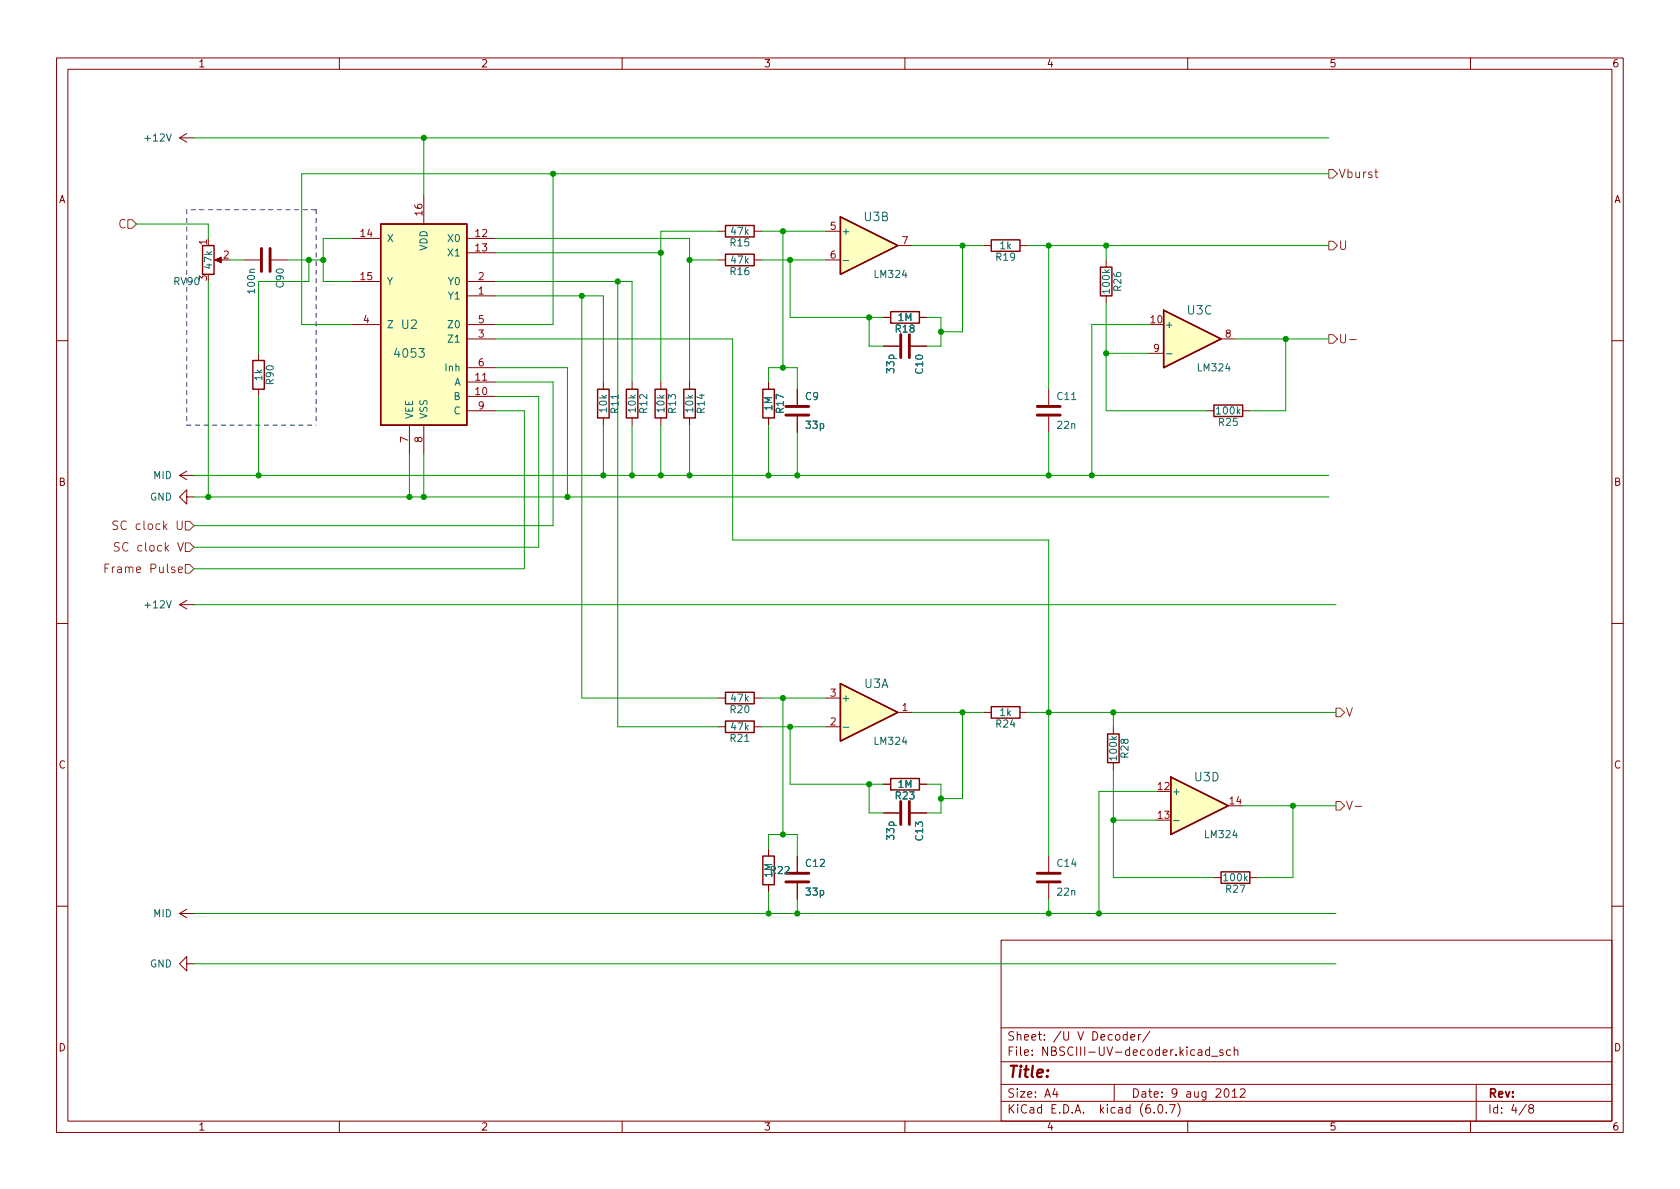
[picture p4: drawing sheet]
<svg xmlns="http://www.w3.org/2000/svg" width="297mm" height="210mm" viewBox="0 0 297 210" stroke-linecap="round" stroke-linejoin="round" font-family="sans-serif">
<g fill="none" stroke="#840000" stroke-width=".18">
<path d="M10 10.2h277v190.1h-277zM12 12.2h273v186.1h-273zM60 10.2v2M110 10.2v2M160 10.2v2M210 10.2v2M260 10.2v2M31.7 24.4l1.3 .7M31.7 24.4h2.6M33 23.6l-1.3 .8M74.9 34.5v5.1M38.4 46h1"/>
<path d="M43.2 46h2.8M48 46h2.8M62.2 42.2h5.1M62.2 49.8h5.1M62.2 57.4h5.1M82.5 59.9h5.1M82.5 52.3h5.1M82.5 42.2h5.1M82.5 44.7h5.1M82.5 49.8h5.1M82.5 57.4h5.1M127 40.9h1.3"/>
<path d="M127 46h1.3M133.3 40.9h1.3M133.3 46h1.3M146 40.9h2.6M146 46h2.6M156.2 56.1h1.3M158.7 43.4h2.6M162.6 56.1h1.2M174 43.4h1.3M180.3 43.4h1.3M195.6 46v1.2M195.6 52.3v1.3"/>
<path d="M215.9 59.9h2.5M10 60.2h2M45.7 62.5v1.2M45.7 68.8v1.3M72.4 75.2v5.1M74.9 75.2v5.1M82.5 72.6h5.1M82.5 70.1h5.1M82.5 67.6h5.1M82.5 65h5.1M106.7 67.6v1.2M106.7 73.9v1.3"/>
<path d="M111.8 67.6v1.2M111.8 73.9v1.3M116.8 67.6v1.2M116.8 73.9v1.3M121.9 67.6v1.2M121.9 73.9v1.3M135.9 67.6v1.2M135.9 73.9v1.3M141 68.8v2.8M141 73.7v2.7M156.2 61.2h2.8M161 61.2h2.8"/>
<path d="M185.4 68.8v2.8M185.4 73.7v2.7M203.2 62.5h2.5M213.4 72.6h1.2M219.7 72.6h1.3M285 60.2h2M31.7 84.1l1.3 .7M31.7 84.1h2.6M33 87.9v-1.3l-1.3 1.3 1.3 1.2v-1.2h1.3M33 83.3l-1.3 .8M10 110.2h2M31.7 106.9l1.3 .8"/>
<path d="M31.7 106.9h2.6M33 106.2l-1.3 .7M285 110.2h2M127 128.5h1.3M127 123.4h1.3M133.3 128.5h1.3M133.3 123.4h1.3M146 128.5h2.6M146 123.4h2.6M156.2 138.7h1.3M158.7 126h2.6M162.6 138.7h1.2"/>
<path d="M174 126h1.3M180.3 126h1.3M196.8 128.5v1.3M196.8 134.9v1.2M135.9 150.1v1.3M135.9 156.5v1.2M141 151.4v2.8M141 156.2v2.8M156.2 143.8h2.8M161 143.8h2.8M185.4 151.4v2.8M185.4 156.2v2.8"/>
<path d="M214.6 155.2h1.3M221 155.2h1.2M10 160.2h2M31.7 161.5l1.3 .8M31.7 161.5h2.6M33 170.4v-1.2l-1.3 1.2 1.3 1.3v-1.3h1.3M33 160.8l-1.3 .7M177 166.3h108v32h-108zM285 160.2h2M60 198.3v2M110 198.3v2M160 198.3v2"/>
<path d="M177 194.8h108M177 191.8h108M177 187.8h108M177 181.8h108M186.5 192.5l-.4 1h1M186.9 193v1M197 191.8v3M199.3 183l-.4-.1-.3 .3v.4l.1 .3h.6M199.3 182.4v1.5M199.9 183.4l.7-.1v-.3l-.5-.1-.2 .2 .1 .8h.6M201.3 182.9v1M201.7 182.9l-.3 .1-.1 .2"/>
<path d="M203.3 182.4l-1.3 1.9M204.1 196.7v.1M204.9 195.4l.2-.1a.81 .81 0 0 1 .6 .7 .81 .81 0 0 1-.3 .8h-.2a.81 .81 0 0 1-.6-.6 .81 .81 0 0 1 .3-.8zM206.2 196.7v.1M206.8 195.3h1l-.7 1.5M208.2 195.1a1.72 1.72 0 0 1 0 2.3M210 198.3v2M211.9 185.7h.5l.1 .9M212.5 186l-.5 .1a.29 .29 0 0 0-.2 .2 .29 .29 0 0 0 .2 .3h.5M213.9 185.7l-.5-.1-.3 .3v.4l.2 .3h.6M213.9 185.1v1.5M214.2 186.8h1.2"/>
<path d="M216.2 185.7l-.3-.1-.3 .2 .1 .3 .5 .1v.4h-.6M216.6 192.6l.2-.1a.81 .81 0 0 1 .6 .7 .81 .81 0 0 1-.3 .8h-.2a.81 .81 0 0 1-.5-.6 .81 .81 0 0 1 .2-.8zM217.6 185.7l-.5-.1-.2 .3v.4l.1 .3h.6M217.9 193l.4-.5v1.5M217.9 194h.8M218.2 185.8l.2-.2 .4 .1 .1 .9M218.2 185.1v1.5M219.3 192.7l.6-.2 .2 .2v.3l-.9 1h.9M260 198.3v2M261 191.8v6.5M269.9 195.3l-1.3 1.9M270.6 196l-.3-.3 .1-.2 .2-.2 .4 .1 .2 .2-.1 .2-.7 .2-.1 .3v.2l.3 .3h.4l.2-.3-.1-.4-.2-.1"/>
</g>
<g fill="none" stroke="#840000" stroke-width=".25">
<path d="M67.3 39.6h15.2v35.6h-15.2zM128.3 39.9h5v2h-5zM148.6 38.3l10.1 5.1-10.1 5.1zM35.8 43.4h2v5.1h-2zM128.3 45h5v2h-5zM157.5 55.1h5.1v2h-5.1zM175.3 42.4h5v2h-5zM194.6 47.2h2v5.1h-2zM205.7 54.9l10.2 5-10.2 5.1zM44.7 63.7h2v5.1h-2zM105.7 68.8h2v5.1h-2zM110.7 68.8h2.1v5.1h-2.1z"/>
<path d="M115.8 68.8h2.1v5.1h-2.1zM120.9 68.8h2v5.1h-2zM134.9 68.8h2v5.1h-2zM214.6 71.6h5.1v2.1h-5.1zM128.3 127.5h5v2h-5zM128.3 122.4h5v2.1h-5zM148.6 120.9l10.1 5.1-10.1 5.1zM157.5 137.7h5.1v2h-5.1zM175.3 125h5v2h-5zM195.8 129.8h2.1v5.1h-2.1zM207 137.4l10.2 5.1-10.2 5.1zM134.9 151.4h2v5.1h-2z"/>
<path d="M215.9 154.2h5.1v2h-5.1z"/>
</g>
<g fill="none" stroke="#840000" stroke-width=".51">
<path d="M46.2 43.9v4.1M47.8 43.9v4.1M159.3 59.2v4M160.8 59.2v4M138.9 73.4h4.1M138.9 71.9h4.1M183.4 73.4h4.1M183.4 71.9h4.1M138.9 156h4.1M138.9 154.4h4.1M159.3 141.7v4.1M160.8 141.7v4.1"/>
<path d="M183.4 156h4.1M183.4 154.4h4.1"/>
</g>
<g fill="#ffffc2" stroke="#ffffc2" stroke-width=".18">
<path d="M148.6 38.3l10.1 5.1-10.1 5.1z"/>
<path d="M205.7 54.9l10.2 5-10.2 5.1z"/>
<path d="M207 137.4l10.2 5.1-10.2 5.1z"/>
<path d="M67.3 39.6h15.2v35.6h-15.2z"/>
<path d="M148.6 120.9l10.1 5.1-10.1 5.1z"/>
</g>
<path d="M149.1 46.1h1M206.2 62.6h1M149.1 128.6h1M207.5 145.1h1" fill="none" stroke="#006464" stroke-width=".18"/>
<path d="M38 46l1.1-.5v1z" fill="#840000" stroke="#840000" stroke-width=".18"/>
<g fill="none" stroke="#725600" stroke-width=".18">
<path d="M22.6 38.9h.8l.7 .7-.7 .8h-.8zM234.9 30h.8l.8 .7-.8 .8h-.8zM243.1 30.4h.5M243.3 29.9v1.3l.3 .2M234.9 59.2h.8l.8 .7-.8 .8h-.8zM234.9 42.7h.8l.8 .7-.8 .8h-.8zM237 59.1v1.2l.3 .3h.3l.3-.3v-1.2M238.6 60h1.2M19.3 99.7h-.7v1.6M20.8 92.2l-.6-.1-.2 .2v.4l.7 .3 .1 .4-.3 .2h-.6M21.1 96l-.6-.1-.3 .3 .2 .4 .6 .3v.4l-.2 .2-.6-.1M32.8 96h.7l.8 .8-.8 .7h-.7z"/>
<path d="M32.8 99.8h.7l.8 .8-.8 .7h-.7zM32.8 92.2h.7l.8 .8-.8 .7h-.7zM18.6 100.5h.5M236.2 125.2h.8l.7 .8-.7 .7h-.8zM236.2 141.7h.8l.7 .8-.7 .8h-.8zM238.1 141.7l.5 1.5 .5-1.5M239.6 142.6h1.2"/>
</g>
<path d="M33 37.1v38.1M55.9 37.1v38.1M55.9 37.1h-22.9M33 75.2h22.9" fill="none" stroke="#0000c2" stroke-width=".18" stroke-dasharray=".8 .8"/>
<g fill="none" stroke="#009600" stroke-width=".18">
<path d="M24.1 39.6h12.7v2.6M34.3 24.4h200.6M74.9 24.4v10.1M97.8 30.7v26.7h-10.2M234.9 30.7h-181.6v26.7h8.9M36.8 49.8v38.1M40.6 46h2.6M50.8 46h6.3M54.6 46v3.8h-8.9v12.7M62.2 42.2h-5.1v7.6h5.1M87.6 59.9h41.9v35.6h55.9v55.9M87.6 42.2h34.3v25.4"/>
<path d="M87.6 49.8h24.2v17.8M87.6 52.3h19.1v15.3M87.6 44.7h29.2M102.9 52.3v71.1h24.1M109.2 49.8v78.7h17.8M121.9 46h5.1M127 40.9h-10.2v26.7M134.6 46h11.4M134.6 40.9h11.4M138.4 40.9v24.1M139.7 46v10.1h16.5M153.7 56.1v5.1h2.5"/>
<path d="M161.3 43.4h12.7M163.8 56.1h2.6v5.1h-2.6M170.2 43.4v15.3h-3.8M181.6 43.4h53.3M185.4 43.4v25.4M195.6 43.4v2.6M195.6 53.6v19h17.8M203.2 57.4h-10.2v26.7M218.4 59.9h16.5M227.3 59.9v12.7h-6.3M45.7 70.1v14M87.6 65h12.7v22.9"/>
<path d="M87.6 67.6h10.2v25.4h-63.5M87.6 72.6h5.1v28h-58.4M87.6 70.1h7.6v26.7h-60.9M106.7 75.2v8.9M111.8 75.2v8.9M116.8 75.2v8.9M121.9 75.2v8.9M135.9 67.6v-2.6h5.1v3.8M135.9 75.2v8.9M141 76.4v7.7M185.4 76.4v7.7M195.6 62.5h7.6"/>
<path d="M34.3 84.1h200.6M34.3 87.9h200.6M72.4 80.3v7.6M74.9 80.3v7.6M34.3 106.9h201.9M134.6 123.4h11.4M134.6 128.5h11.4M138.4 123.4v24.2M139.7 128.5v10.2h16.5M153.7 138.7v5.1h2.5M161.3 126h12.7M163.8 138.7h2.6v5.1h-2.6"/>
<path d="M170.2 126v15.2h-3.8M181.6 126h54.6M196.8 136.1v19.1h17.8M196.8 126v2.5M204.5 139.9h-10.2v21.6M135.9 150.1v-2.5h5.1v3.8M135.9 157.7v3.8M141 159v2.5M185.4 159v2.5M196.8 145h7.7M219.7 142.5h16.5M228.6 142.5v12.7h-6.4"/>
<path d="M34.3 161.5h201.9M34.3 170.4h201.9"/>
</g>
<g fill="#009600" stroke="#009600" stroke-width=".18">
<circle cx="116.8" cy="44.7" r=".46"/>
<circle cx="109.2" cy="49.8" r=".46"/>
<circle cx="121.9" cy="46" r=".46"/>
<circle cx="102.9" cy="52.3" r=".46"/>
<circle cx="138.4" cy="123.4" r=".46"/>
<circle cx="139.7" cy="128.5" r=".46"/>
<circle cx="141" cy="161.5" r=".46"/>
<circle cx="135.9" cy="161.5" r=".46"/>
<circle cx="185.4" cy="161.5" r=".46"/>
<circle cx="166.4" cy="141.2" r=".46"/>
<circle cx="153.7" cy="138.7" r=".46"/>
<circle cx="138.4" cy="147.6" r=".46"/>
<circle cx="135.9" cy="84.1" r=".46"/>
<circle cx="141" cy="84.1" r=".46"/>
<circle cx="139.7" cy="46" r=".46"/>
<circle cx="138.4" cy="40.9" r=".46"/>
<circle cx="185.4" cy="43.4" r=".46"/>
<circle cx="153.7" cy="56.1" r=".46"/>
<circle cx="138.4" cy="65" r=".46"/>
<circle cx="170.2" cy="43.4" r=".46"/>
<circle cx="100.3" cy="87.9" r=".46"/>
<circle cx="74.9" cy="87.9" r=".46"/>
<circle cx="116.8" cy="84.1" r=".46"/>
<circle cx="121.9" cy="84.1" r=".46"/>
<circle cx="36.8" cy="87.9" r=".46"/>
<circle cx="45.7" cy="84.1" r=".46"/>
<circle cx="111.8" cy="84.1" r=".46"/>
<circle cx="106.7" cy="84.1" r=".46"/>
<circle cx="72.4" cy="87.9" r=".46"/>
<circle cx="185.4" cy="84.1" r=".46"/>
<circle cx="193" cy="84.1" r=".46"/>
<circle cx="166.4" cy="58.7" r=".46"/>
<circle cx="195.6" cy="62.5" r=".46"/>
<circle cx="227.3" cy="59.9" r=".46"/>
<circle cx="195.6" cy="43.4" r=".46"/>
<circle cx="170.2" cy="126" r=".46"/>
<circle cx="194.3" cy="161.5" r=".46"/>
<circle cx="196.8" cy="145" r=".46"/>
<circle cx="196.8" cy="126" r=".46"/>
<circle cx="228.6" cy="142.5" r=".46"/>
<circle cx="185.4" cy="126" r=".46"/>
<circle cx="54.6" cy="46" r=".46"/>
<circle cx="57.1" cy="46" r=".46"/>
<circle cx="74.9" cy="24.4" r=".46"/>
<circle cx="97.8" cy="30.7" r=".46"/>
</g>
<text font-size="2.8" fill="#840000" x="178" y="190.6">Title:</text>
<g font-size="2.1" fill="#725600">
<text x="236.6" y="31.5">Vburst</text>
<text x="21" y="40.4">C</text>
<text x="236.6" y="44.2">U</text>
<text x="21.6" y="93.7">SC clock U</text>
<text x="20" y="101.3">Frame Pulse</text>
<text x="21.7" y="97.5">SC clock V</text>
<text x="237.9" y="126.7">V</text>
</g>
<g font-size="2.1" fill="#006464">
<text x="152.8" y="39.1">U3B</text>
<text x="71" y="58.2">U2</text>
<text x="210" y="55.6">U3C</text>
<text x="70" y="63.2">4053</text>
<text x="152.8" y="121.7">U3A</text>
<text x="211.2" y="138.2">U3D</text>
</g>
<g font-size="2.1" fill="#840000">
<text x="178" y="184">Sheet: /U V Decoder/</text>
<text x="178" y="186.7">File: NBSCIII-UV-decoder.kicad_sch</text>
<text x="178" y="196.9">KiCad E.D.A. kicad (6.0.7)</text>
<text x="178" y="194.1">Size: A4</text>
<text x="200" y="194.1">Date: 9 aug 2012</text>
<text x="263" y="194.1">Rev:</text>
<text x="263" y="196.9">Id: 4/8</text>
</g>
<g font-size="1.8" fill="#840000">
<text x="35" y="11.9">1</text>
<text x="85" y="11.9">2</text>
<text x="135" y="11.9">3</text>
<text x="185" y="11.9">4</text>
<text x="235" y="11.9">5</text>
<text x="285" y="11.9">6</text>
<text x="10.3" y="35.9">A</text>
<text x="285.3" y="35.9">A</text>
<text x="10.3" y="85.9">B</text>
<text x="285.3" y="85.9">B</text>
<text x="10.3" y="135.9">C</text>
<text x="285.3" y="135.9">C</text>
<text x="10.3" y="185.9">D</text>
<text x="285.3" y="185.9">D</text>
<text x="35" y="199.9">1</text>
<text x="85" y="199.9">2</text>
<text x="135" y="199.9">3</text>
<text x="185" y="199.9">4</text>
<text x="235" y="199.9">5</text>
<text x="285" y="199.9">6</text>
</g>
<g font-size="1.8" fill="#006464">
<text x="25.8" y="25">+12V</text>
<text x="129.3" y="41.5">47k</text>
<text x="148.7" y="41.5">+</text>
<text x="37.5" y="47.4" transform="rotate(-90 37.5 47.4)">47k</text>
<text x="68.3" y="42.8">X</text>
<text x="75.6" y="44.4" transform="rotate(-90 75.6 44.4)">VDD</text>
<text x="79.4" y="42.8">X0</text>
<text x="79.4" y="45.3">X1</text>
<text x="129.2" y="43.6">R15</text>
<text x="129.3" y="46.6">47k</text>
<text x="176.2" y="46.1">R19</text>
<text x="176.8" y="44.1">1k</text>
<text x="30.8" y="50.4">RV90</text>
<text x="45.1" y="51.7" transform="rotate(-90 45.1 51.7)">100n</text>
<text x="50.2" y="50.8" transform="rotate(-90 50.2 50.8)">C90</text>
<text x="68.3" y="50.4">Y</text>
<text x="79.4" y="53">Y1</text>
<text x="79.4" y="50.4">Y0</text>
<text x="129.2" y="48.6">R16</text>
<text x="154.7" y="49.1">LM324</text>
<text x="196.2" y="51.7" transform="rotate(-90 196.2 51.7)">100k</text>
<text x="198.2" y="51.4" transform="rotate(-90 198.2 51.4)">R26</text>
<text x="68.3" y="58">Z</text>
<text x="79.5" y="58">Z0</text>
<text x="158.4" y="58.8">R18</text>
<text x="158.8" y="56.8">1M</text>
<text x="205.9" y="58">+</text>
<text x="78.9" y="65.7">Inh</text>
<text x="79.5" y="60.6">Z1</text>
<text x="158.1" y="65.9" transform="rotate(-90 158.1 65.9)">33p</text>
<text x="211.9" y="65.7">LM324</text>
<text x="46.4" y="67.3" transform="rotate(-90 46.4 67.3)">1k</text>
<text x="48.4" y="67.9" transform="rotate(-90 48.4 67.9)">R90</text>
<text x="80.3" y="70.7">B</text>
<text x="80.3" y="68.2">A</text>
<text x="142.4" y="70.7">C9</text>
<text x="163.2" y="66" transform="rotate(-90 163.2 66)">C10</text>
<text x="187" y="70.7">C11</text>
<text x="73" y="74.2" transform="rotate(-90 73 74.2)">VEE</text>
<text x="75.6" y="74.2" transform="rotate(-90 75.6 74.2)">VSS</text>
<text x="80.3" y="73.3">C</text>
<text x="107.3" y="72.8" transform="rotate(-90 107.3 72.8)">10k</text>
<text x="109.3" y="73" transform="rotate(-90 109.3 73)">R11</text>
<text x="112.4" y="72.8" transform="rotate(-90 112.4 72.8)">10k</text>
<text x="114.4" y="73" transform="rotate(-90 114.4 73)">R12</text>
<text x="117.5" y="72.8" transform="rotate(-90 117.5 72.8)">10k</text>
<text x="119.5" y="73" transform="rotate(-90 119.5 73)">R13</text>
<text x="122.6" y="72.8" transform="rotate(-90 122.6 72.8)">10k</text>
<text x="124.6" y="73" transform="rotate(-90 124.6 73)">R14</text>
<text x="136.5" y="72.6" transform="rotate(-90 136.5 72.6)">1M</text>
<text x="138.6" y="73" transform="rotate(-90 138.6 73)">R17</text>
<text x="142.6" y="75.8">33p</text>
<text x="187" y="75.8">22n</text>
<text x="215.2" y="73.3">100k</text>
<text x="215.5" y="75.3">R25</text>
<text x="26.5" y="88.5">GND</text>
<text x="27.1" y="84.7">MID</text>
<text x="25.8" y="107.6">+12V</text>
<text x="129.3" y="124.1">47k</text>
<text x="148.7" y="124.1">+</text>
<text x="129.2" y="131.2">R21</text>
<text x="129.2" y="126.1">R20</text>
<text x="129.3" y="129.2">47k</text>
<text x="154.7" y="131.7">LM324</text>
<text x="176.2" y="128.6">R24</text>
<text x="176.8" y="126.6">1k</text>
<text x="197.5" y="134.3" transform="rotate(-90 197.5 134.3)">100k</text>
<text x="199.5" y="134" transform="rotate(-90 199.5 134)">R28</text>
<text x="158.4" y="141.3">R23</text>
<text x="158.8" y="139.3">1M</text>
<text x="207.1" y="140.6">+</text>
<text x="158.1" y="148.4" transform="rotate(-90 158.1 148.4)">33p</text>
<text x="163.2" y="148.6" transform="rotate(-90 163.2 148.6)">C13</text>
<text x="213.1" y="148.2">LM324</text>
<text x="136.3" y="154.6">R22</text>
<text x="136.5" y="155.1" transform="rotate(-90 136.5 155.1)">1M</text>
<text x="142.5" y="153.3">C12</text>
<text x="187" y="153.3">C14</text>
<text x="216.5" y="155.8">100k</text>
<text x="142.6" y="158.4">33p</text>
<text x="187" y="158.4">22n</text>
<text x="216.8" y="157.9">R27</text>
<text x="27.1" y="162.2">MID</text>
<text x="26.5" y="171.1">GND</text>
</g>
<g font-size="1.8" fill="#a90000">
<text x="63.8" y="41.9">14</text>
<text x="74.7" y="38.1" transform="rotate(-90 74.7 38.1)">16</text>
<text x="84.1" y="41.9">12</text>
<text x="146.8" y="40.6">5</text>
<text x="36.6" y="43.3" transform="rotate(-90 36.6 43.3)">1</text>
<text x="39.5" y="45.7">2</text>
<text x="84.1" y="44.4">13</text>
<text x="146.8" y="45.7">6</text>
<text x="159.5" y="43.2">7</text>
<text x="36.6" y="49.6" transform="rotate(-90 36.6 49.6)">3</text>
<text x="63.8" y="49.5">15</text>
<text x="84.6" y="52.1">1</text>
<text x="84.6" y="49.5">2</text>
<text x="64.3" y="57.1">4</text>
<text x="84.6" y="59.7">3</text>
<text x="84.6" y="57.1">5</text>
<text x="203.5" y="57.1">10</text>
<text x="216.7" y="59.7">8</text>
<text x="84.6" y="64.8">6</text>
<text x="204" y="62.2">9</text>
<text x="84.1" y="69.8">10</text>
<text x="84.1" y="67.3">11</text>
<text x="84.6" y="72.4">9</text>
<text x="72.1" y="78.2" transform="rotate(-90 72.1 78.2)">7</text>
<text x="74.7" y="78.2" transform="rotate(-90 74.7 78.2)">8</text>
<text x="146.8" y="123.2">3</text>
<text x="159.5" y="125.7">1</text>
<text x="146.8" y="128.3">2</text>
<text x="204.8" y="139.7">12</text>
<text x="217.5" y="142.2">14</text>
<text x="204.8" y="144.8">13</text>
</g>
</svg>
